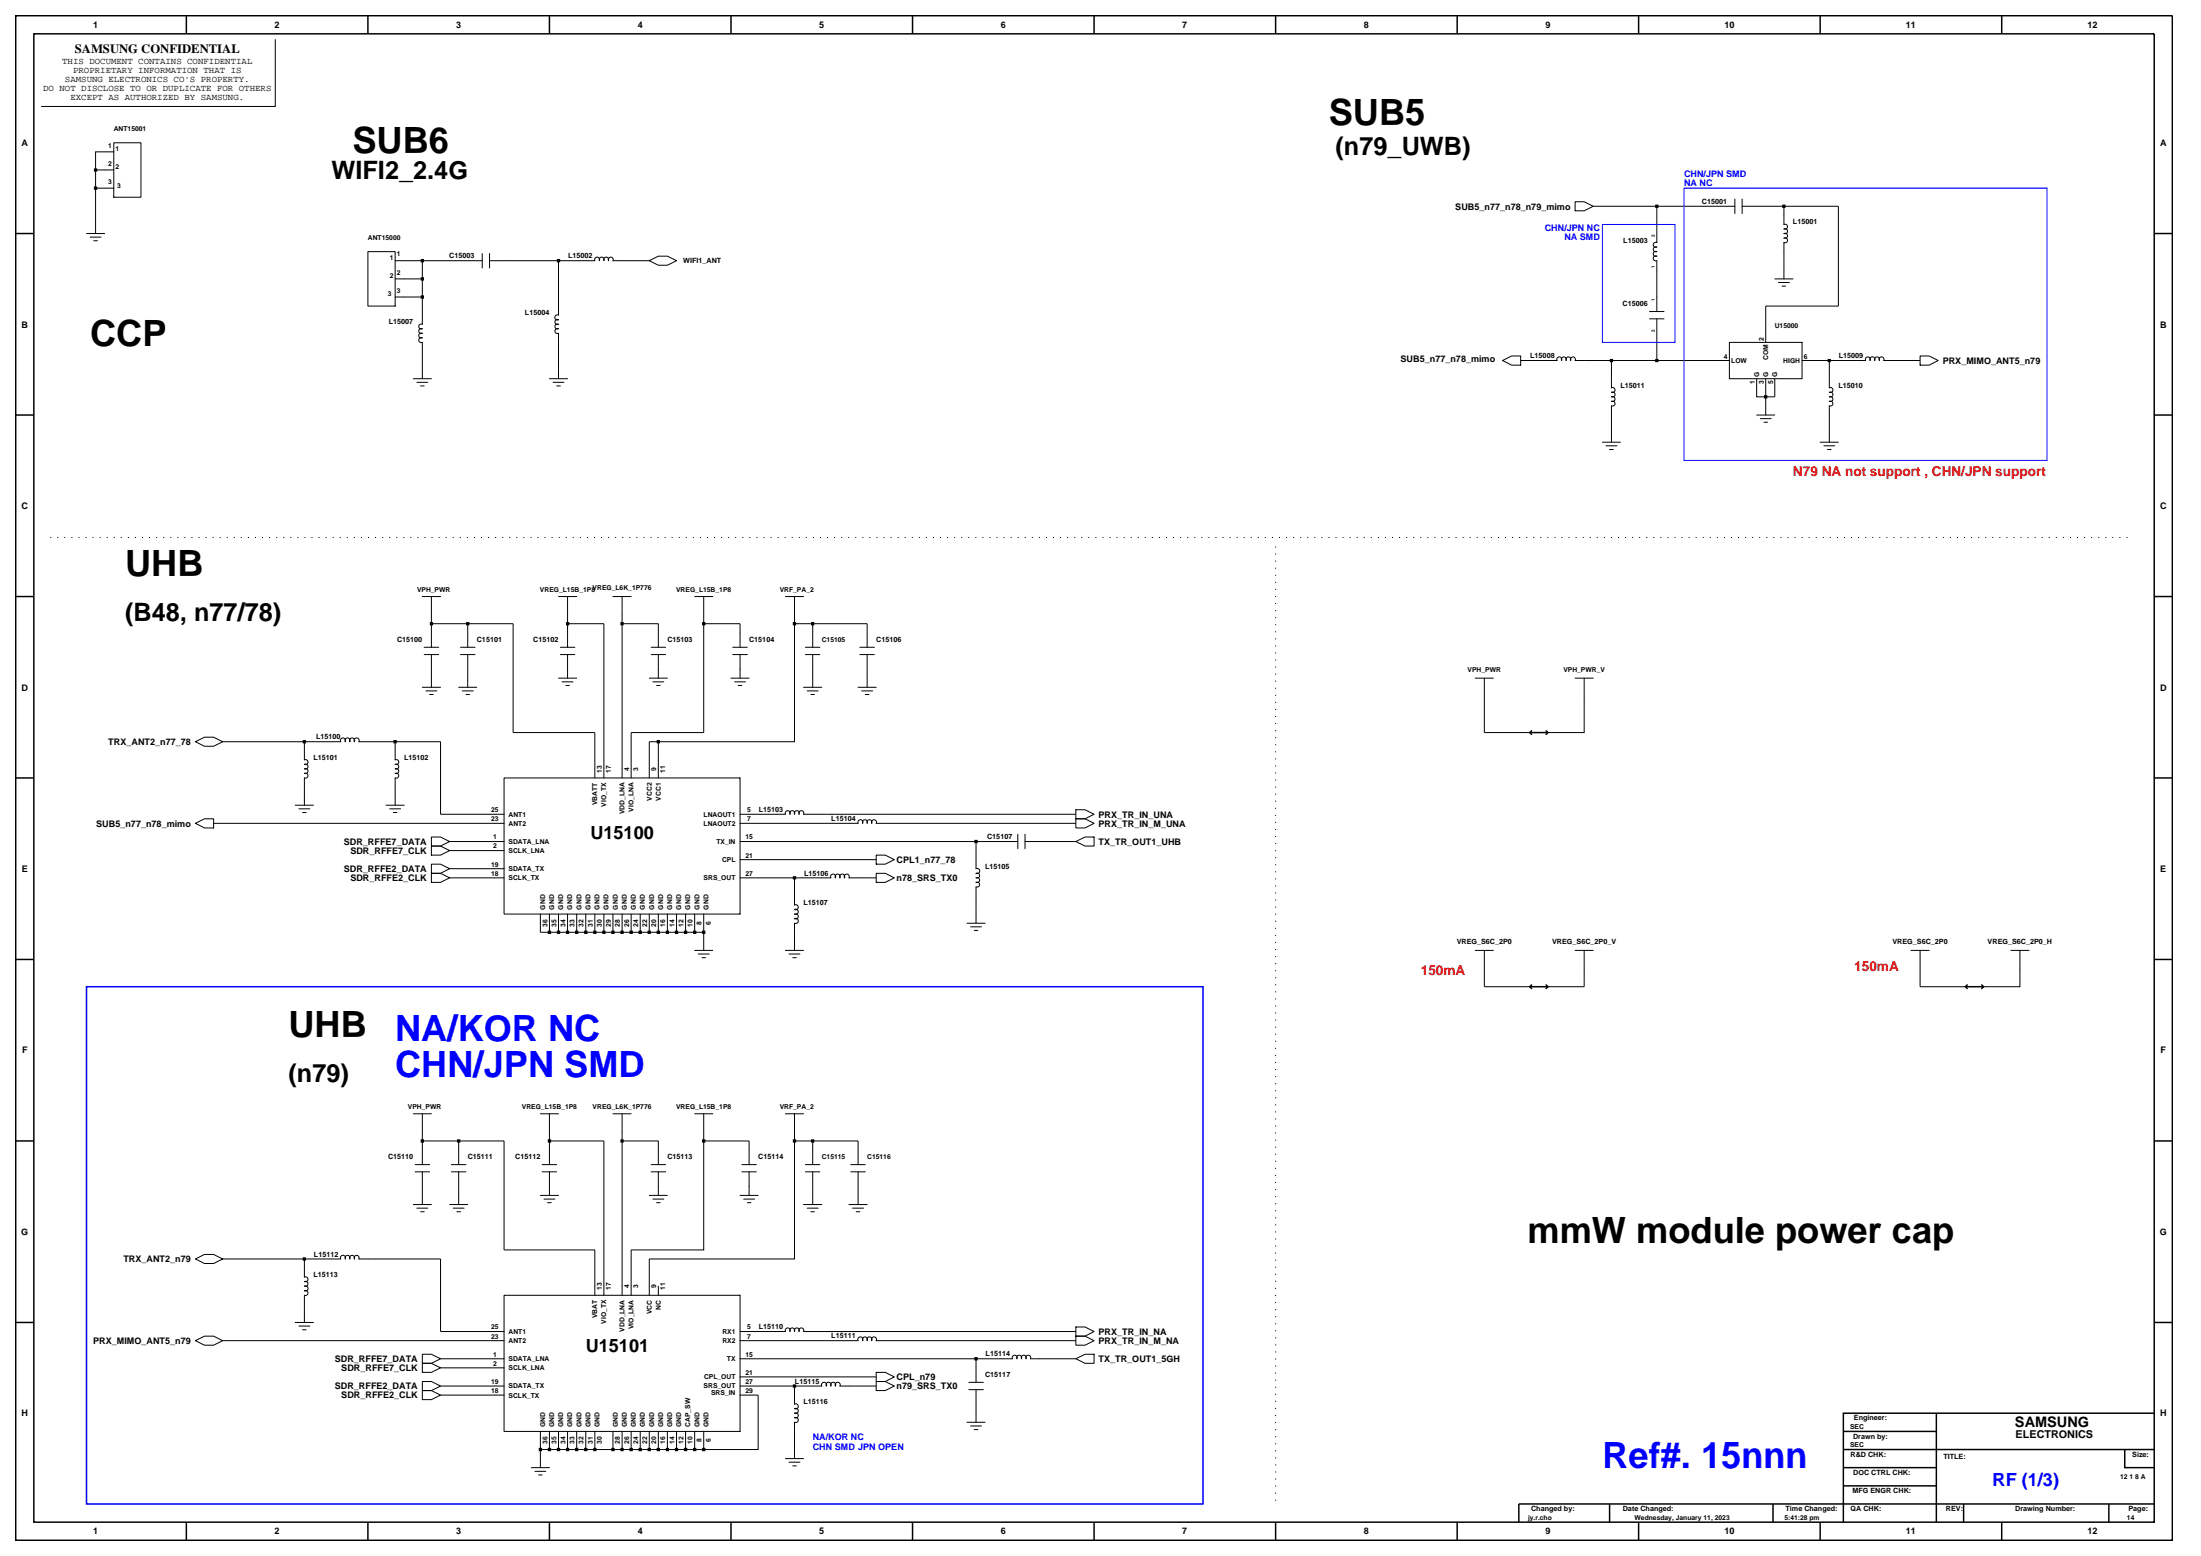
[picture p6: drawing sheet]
<svg xmlns="http://www.w3.org/2000/svg" width="420mm" height="297mm" viewBox="0 0 420 297" stroke-linecap="round" stroke-linejoin="round" font-family="sans-serif">
<!-- layer: MFD Layer /idea/tmp/Extended-Print.dk98.choi.sheet5.mfd -->
<g fill="none" stroke="#000" stroke-width=".19">
<path d="M52.5 7.5v12.8h-44.7M18.2 35.9h3.5M18.2 32.4v12.2M21.7 27.3h5.2v10.3h-5.2zM21.7 29h-3.5v3.4h3.5M300.6 38.5h1.7l1.7 .9-1.7 .8h-1.7zM304 39.4h27M316.2 39.4v6.9a.48 .48 0 0 0-.7 .4 .48 .48 0 0 0 .7 .5M331 38v2.8M332.4 39.4h8M332.4 38v2.8M340.4 39.4v3.4a.48 .48 0 0 1 .7 .5 .48 .48 0 0 1-.7 .4 .48 .48 0 0 1 .7 .4 .48 .48 0 0 1-.7 .5 .48 .48 0 0 1 .7 .4 .48 .48 0 0 1-.7 .4 .48 .48 0 0 1 .7 .5 .48 .48 0 0 1-.7 .4"/>
<path d="M340.4 39.4h10.4v19h-13.9v7M16.5 44.6h3.5M17.2 45.3h2.1M17.9 45.9h.7M70.2 48h5.2v10.4h-5.2zM75.4 53.2h5.2M75.4 56.7h5.2M75.4 49.8h16.6M80.6 49.8v12.1a.48 .48 0 0 0-.7 .4 .48 .48 0 0 0 .7 .5 .48 .48 0 0 0-.7 .4 .48 .48 0 0 0 .7 .4M92 48.4v2.8M93.4 49.8h20.1M93.4 48.4v2.8"/>
<path d="M106.6 49.8v10.3a.49 .49 0 0 0-.7 .5 .49 .49 0 0 0 .7 .4 .48 .48 0 0 0-.7 .5 .48 .48 0 0 0 .7 .4 .48 .48 0 0 0-.7 .4 .48 .48 0 0 0 .7 .5 .48 .48 0 0 0-.7 .4 .48 .48 0 0 0 .7 .4M113.5 49.8a.48 .48 0 0 1 .5-.7 .48 .48 0 0 1 .4 .7M114.4 49.8a.48 .48 0 0 1 .4-.7 .48 .48 0 0 1 .4 .7 .48 .48 0 0 1 .5-.7 .48 .48 0 0 1 .4 .7 .48 .48 0 0 1 .4-.7 .48 .48 0 0 1 .5 .7h6.9M123.9 49.8l1.7-.9h1.8l1.7 .9-1.7 .8h-1.8zM314.8 59.5h2.7M316.2 47.2a.48 .48 0 0 0-.7 .4 .48 .48 0 0 0 .7 .4 .48 .48 0 0 0-.7 .5 .48 .48 0 0 0 .7 .4 .48 .48 0 0 0-.7 .4 .48 .48 0 0 0 .7 .4v9.8M338.7 53.2h3.4M339.4 53.9h2.1M340.1 54.6h.6M340.4 46.3v6.9M78.9 72.3h3.4M79.6 73h2"/>
<path d="M80.3 73.7h.6M80.6 63.6a.48 .48 0 0 0-.7 .5 .48 .48 0 0 0 .7 .4 .48 .48 0 0 0-.7 .4 .48 .48 0 0 0 .7 .4v7M104.8 72.3h3.5M105.5 73h2.1M106.2 73.7h.7M106.6 63.6v8.7M286.7 68.8l1.7-.9h1.8v1.8h-1.8zM290.2 68.8h6.9a.48 .48 0 0 1 .5-.7 .48 .48 0 0 1 .4 .7 .48 .48 0 0 1 .4-.7 .48 .48 0 0 1 .4 .7 .48 .48 0 0 1 .5-.7 .48 .48 0 0 1 .4 .7M299.7 68.8a.48 .48 0 0 1 .4-.7 .48 .48 0 0 1 .5 .7M300.6 68.8h15.6M307.5 75.7a.48 .48 0 0 1 .7 .5 .48 .48 0 0 1-.7 .4 .48 .48 0 0 1 .7 .4 .48 .48 0 0 1-.7 .5v6.9M307.5 74.9a.48 .48 0 0 1 .7 .4 .48 .48 0 0 1-.7 .4"/>
<path d="M307.5 68.8v5.2a.48 .48 0 0 1 .7 .4 .48 .48 0 0 1-.7 .5M314.8 60.9h2.7M316.2 60.9v7.9h13.8M330 65.4h13.9v6.9h-13.9zM335.2 72.3v3.4h1.7v3.5M335.2 79.2h3.5M335.9 79.9h2.1M336.9 72.3v3.4h1.8v-3.4M343.9 68.8h12.1a.48 .48 0 0 1 .4-.7 .48 .48 0 0 1 .5 .7 .49 .49 0 0 1 .4-.7 .49 .49 0 0 1 .4 .7 .48 .48 0 0 1 .5-.7 .48 .48 0 0 1 .4 .7 .48 .48 0 0 1 .4-.7 .48 .48 0 0 1 .5 .7h6.9M349.1 75.7a.48 .48 0 0 1 .7 .5 .48 .48 0 0 1-.7 .4 .48 .48 0 0 1 .7 .4 .48 .48 0 0 1-.7 .5v6.9M349.1 74.9a.48 .48 0 0 1 .7 .4 .48 .48 0 0 1-.7 .4M349.1 68.8v5.2a.48 .48 0 0 1 .7 .4 .48 .48 0 0 1-.7 .5"/>
<path d="M366.4 67.9h1.7l1.8 .9-1.8 .9h-1.7zM305.8 84.4h3.4M306.5 85.1h2M307.1 85.8h.8M336.6 80.6h.7M347.3 84.4h3.5M348 85.1h2.1M348.7 85.8h.7M80.6 113.9h3.5M82.3 113.9v9.6M82.3 119h15.6v20.8h15.6v8.7M89.3 119v4.5"/>
<path d="M106.6 113.9h3.4M108.3 113.9v9.6M108.3 119h6.9v29.5M117 113.9h3.4M118.7 119h6.9v4.5M118.7 113.9v34.6M132.6 113.9h3.4M134.3 113.9v25.9h-13.9v8.7M134.3 119h6.9v4.5M149.9 113.9h3.4M151.6 119v22.6h-26M151.6 113.9v5.1"/>
<path d="M151.6 119h13.9v4.5M155.1 119v4.5M80.6 131.2h3.5M80.9 123.5h2.8M80.9 124.9h2.8M81.3 131.9h2.1M82 132.6h.7M82.3 124.9v6.3M87.5 131.2h3.5M87.9 123.5h2.7M87.9 124.9h2.7M88.2 131.9h2.1"/>
<path d="M88.9 132.6h.7M89.3 124.9v6.3M106.6 129.4h3.4M106.9 123.5h2.8M106.9 124.9h2.8M107.3 130.1h2M108 130.8h.7M108.3 124.9v4.5M123.9 129.4h3.5M124.2 123.5h2.8M124.2 124.9h2.8M124.6 130.1h2.1"/>
<path d="M125.3 130.8h.7M125.6 124.9v4.5M139.5 129.4h3.4M139.8 123.5h2.8M139.8 124.9h2.8M140.2 130.1h2.1M140.9 130.8h.7M141.2 124.9v4.5M153.3 131.2h3.5M153.7 123.5h2.8M153.7 124.9h2.8M154 131.9h2.1"/>
<path d="M154.7 132.6h.7M155.1 124.9v6.3M163.7 131.2h3.5M164.1 124.9h2.7M164.1 123.5h2.7M164.4 131.9h2.1M165.1 132.6h.7M165.5 124.9v6.3M281.5 129.4h3.5M283.2 129.4v10.4h8.7M300.6 129.4h3.4M302.3 129.4v10.4h-6.9"/>
<path d="M37.3 141.6l1.7-.9h1.8l1.7 .9-1.7 .8h-1.8zM37.3 157.1l1.7-.8h1.8v1.7h-1.8zM40.8 157.1h55.4M42.5 141.6h22.5a.49 .49 0 0 1 .4-.8 .49 .49 0 0 1 .5 .8 .49 .49 0 0 1 .4-.8 .49 .49 0 0 1 .5 .8 .49 .49 0 0 1 .4-.8 .49 .49 0 0 1 .4 .8 .49 .49 0 0 1 .5-.8 .49 .49 0 0 1 .4 .8M56.3 153.7h3.5M57 154.4h2.1M57.7 155.1h.7M58.1 141.6v3.4a.48 .48 0 0 1 .7 .4 .48 .48 0 0 1-.7 .5 .48 .48 0 0 1 .7 .4 .48 .48 0 0 1-.7 .4 .48 .48 0 0 1 .7 .5 .48 .48 0 0 1-.7 .4 .48 .48 0 0 1 .7 .4 .48 .48 0 0 1-.7 .5M58.1 148.5v5.2M68.5 141.6h15.6v13.8h12.1M73.7 153.7h3.4M74.4 154.4h2"/>
<path d="M75.1 155.1h.6M75.4 141.6v3.4a.48 .48 0 0 1 .7 .4 .48 .48 0 0 1-.7 .5 .48 .48 0 0 1 .7 .4 .48 .48 0 0 1-.7 .4 .48 .48 0 0 1 .7 .5 .48 .48 0 0 1-.7 .4 .48 .48 0 0 1 .7 .4 .48 .48 0 0 1-.7 .5M75.4 148.5v5.2M82.3 159.8h1.8l1.7 .8-1.7 .9h-1.8zM96.2 148.5h45v26h-45zM125.6 141.6h-1.7v6.9M125.6 141.6v6.9M141.1 148.5h.1M141.2 155.4h8.7a.48 .48 0 0 1 .4-.7 .48 .48 0 0 1 .4 .7 .48 .48 0 0 1 .5-.7 .48 .48 0 0 1 .4 .7 .48 .48 0 0 1 .4-.7 .48 .48 0 0 1 .5 .7 .48 .48 0 0 1 .4-.7 .48 .48 0 0 1 .4 .7h52M141.2 157.1h22.5M163.8 157.1a.48 .48 0 0 1 .4-.6 .48 .48 0 0 1 .4 .6 .48 .48 0 0 1 .4-.6 .48 .48 0 0 1 .5 .6 .48 .48 0 0 1 .4-.6 .48 .48 0 0 1 .4 .6 .48 .48 0 0 1 .5-.6 .48 .48 0 0 1 .4 .6h38.1M194.2 159.2v2.8"/>
<path d="M195.6 159.2v2.8M205.3 156.3h1.7l1.8 .8-1.8 .9h-1.7zM205.3 154.6h1.7l1.8 .8-1.8 .9h-1.7zM82.3 161.5h1.8l1.7 .8-1.7 .9h-1.8zM82.3 166.7h1.8l1.7 .9-1.7 .8h-1.8zM82.3 164.9h1.8l1.7 .9-1.7 .9h-1.8zM85.8 160.6h10.4M85.8 162.3h10.4M85.8 167.6h10.4M85.8 165.8h10.4M103.1 174.5v3.4h31.2M104.8 174.5v3.4"/>
<path d="M106.6 174.5v3.4M108.3 174.5v3.4M110 174.5v3.4M111.8 174.5v3.4M113.5 174.5v3.4M115.2 174.5v3.4M117 174.5v3.4M118.7 174.5v3.4M120.4 174.5v3.4M122.2 174.5v3.4M123.9 174.5v3.4M125.6 174.5v3.4"/>
<path d="M127.4 174.5v3.4M129.1 174.5v3.4M130.8 174.5v3.4M132.6 174.5v3.4M134.3 174.5v6.9M141.2 167.6h17.3a.49 .49 0 0 1 .5-.8 .49 .49 0 0 1 .4 .8M141.2 160.6h53M141.2 164.1h26M151.6 175.3a.49 .49 0 0 1 .7 .5 .49 .49 0 0 1-.7 .4v5.2M151.6 167.6v5.1a.49 .49 0 0 1 .7 .5 .49 .49 0 0 1-.7 .4 .49 .49 0 0 1 .7 .4 .49 .49 0 0 1-.7 .5 .5 .5 0 0 1 .7 .4 .5 .5 0 0 1-.7 .4M159.4 167.6a.49 .49 0 0 1 .4-.8 .49 .49 0 0 1 .5 .8 .49 .49 0 0 1 .4-.8 .49 .49 0 0 1 .4 .8 .49 .49 0 0 1 .5-.8 .49 .49 0 0 1 .4 .8h5.2M167.2 166.7h1.7l1.8 .9-1.8 .8h-1.7z"/>
<path d="M167.2 163.2h1.7l1.8 .9-1.8 .8h-1.7zM184.5 176.2h3.5M185.2 176.9h2.1M185.9 177.6h.7M186.2 160.6v5.2a.49 .49 0 0 1 .8 .4 .49 .49 0 0 1-.8 .5 .48 .48 0 0 1 .7 .4 .48 .48 0 0 1-.6 .4 .48 .48 0 0 1 .6 .5 .48 .48 0 0 1-.6 .4 .48 .48 0 0 1 .6 .4 .48 .48 0 0 1-.6 .5l-.1 6.9M195.6 160.6h9.7M205.3 160.6l1.7-.8h1.8v1.7h-1.8zM132.6 181.4h3.4M133.2 182.1h2.1M133.9 182.8h.7M149.9 181.4h3.4M150.6 182.1h2"/>
<path d="M151.3 182.8h.7M281.5 181.4h3.5M283.2 181.4v6.9h8.7M300.6 181.4h3.4M302.3 181.4v6.9h-6.9M364.6 181.4h3.5M366.4 181.4v6.9h8.7M383.7 181.4h3.5M385.4 181.4v6.9h-6.9M78.9 212.6h3.4M80.6 212.6v9.7M80.6 217.8h15.6v20.8h17.3v8.6"/>
<path d="M87.5 217.8v4.5M103.1 212.6h3.5M104.8 212.6v9.7M104.8 217.8h10.4v29.4M117 212.6h3.4M118.7 212.6v5.2h6.9v4.5M118.7 217.8v29.4M132.6 212.6h3.4M134.3 212.6v5.2h8.6v4.5M134.3 217.8v20.8h-13.9v8.6M149.9 212.6h3.4M151.6 217.8v22.5h-27.7v6.9"/>
<path d="M151.6 212.6v5.2h3.5M155.1 217.8v4.5M155.1 217.8h8.6v4.5M78.9 229.9h3.4M79.2 222.3h2.8M79.2 223.7h2.8M79.6 230.6h2M80.3 231.3h.6M80.6 223.7v6.2M85.8 229.9h3.5M86.1 222.3h2.8M86.1 223.7h2.8"/>
<path d="M86.5 230.6h2.1M87.2 231.3h.7M87.5 223.7v6.2M103.1 228.2h3.5M103.5 222.3h2.7M103.5 223.7h2.7M103.8 228.9h2.1M104.5 229.6h.7M104.8 223.7v4.5M123.9 228.2h3.5M124.2 222.3h2.8M124.2 223.7h2.8"/>
<path d="M124.6 228.9h2.1M125.3 229.6h.7M125.6 223.7v4.5M141.2 228.2h3.5M141.6 222.3h2.7M141.6 223.7h2.7M141.9 228.9h2.1M142.6 229.6h.7M142.9 223.7v4.5M153.3 229.9h3.5M153.7 222.3h2.8M153.7 223.7h2.8"/>
<path d="M154 230.6h2.1M154.7 231.3h.7M155.1 223.7v6.2M162 229.9h3.5M162.3 222.3h2.8M162.3 223.7h2.8M162.7 230.6h2.1M163.4 231.3h.7M163.7 223.7v6.2M37.3 255.9l1.7-.9h1.8l1.7 .9-1.7 .9h-1.8zM37.3 240.3l1.7-.9h1.8l1.7 .9-1.7 .9h-1.8zM42.5 240.3h15.6v3.5"/>
<path d="M42.5 255.9h53.7M56.3 252.4h3.5M57 253.1h2.1M57.7 253.8h.7M58.1 245.5a.49 .49 0 0 1 .7 .4 .49 .49 0 0 1-.7 .5 .48 .48 0 0 1 .7 .4 .48 .48 0 0 1-.7 .4v5.2M58.1 244.6a.48 .48 0 0 1 .7 .4 .48 .48 0 0 1-.7 .5M58.1 243.7a.48 .48 0 0 1 .7 .5 .48 .48 0 0 1-.7 .4M58.1 240.3h6.9M65 240.3a.49 .49 0 0 1 .4-.7 .49 .49 0 0 1 .5 .7 .48 .48 0 0 1 .4-.7 .48 .48 0 0 1 .4 .7 .48 .48 0 0 1 .5-.7 .48 .48 0 0 1 .4 .7 .48 .48 0 0 1 .4-.7 .48 .48 0 0 1 .5 .7h15.6v13.8h12.1M80.6 258.5h1.7l1.8 .8-1.8 .9h-1.7zM84.1 259.3h12.1M96.2 247.2h45v26h-45z"/>
<path d="M125.6 245.5v1.7M141.1 247.2h.1M141.2 254.1h8.7a.48 .48 0 0 1 .4-.6 .48 .48 0 0 1 .4 .6 .48 .48 0 0 1 .5-.6 .48 .48 0 0 1 .4 .6 .48 .48 0 0 1 .4-.6 .48 .48 0 0 1 .5 .6 .48 .48 0 0 1 .4-.6 .48 .48 0 0 1 .4 .6h52M141.2 255.9h22.5a.49 .49 0 0 1 .5-.7 .49 .49 0 0 1 .4 .7 .49 .49 0 0 1 .4-.7 .49 .49 0 0 1 .5 .7 .49 .49 0 0 1 .4-.7 .49 .49 0 0 1 .4 .7 .49 .49 0 0 1 .5-.7 .49 .49 0 0 1 .4 .7h38.1M141.2 259.3h52M186.2 259.3v4.5M193.2 259.3a.48 .48 0 0 1 .4-.6 .48 .48 0 0 1 .5 .6 .48 .48 0 0 1 .4-.6 .48 .48 0 0 1 .4 .6 .48 .48 0 0 1 .5-.6 .48 .48 0 0 1 .4 .6 .48 .48 0 0 1 .4-.6 .48 .48 0 0 1 .4 .6h8.7M205.3 253.3h1.7l1.8 .8-1.8 .9h-1.7zM205.3 255h1.7l1.8 .9-1.8 .9h-1.7zM205.3 259.3l1.7-.8h1.8v1.7h-1.8zM80.6 260.2h1.7l1.8 .9-1.8 .8h-1.7zM80.6 263.7h1.7l1.8 .8-1.8 .9h-1.7z"/>
<path d="M80.6 265.4h1.7l1.8 .9-1.8 .8h-1.7zM84.1 266.3h12.1M84.1 261.1h12.1M84.1 264.5h12.1M103.1 273.2v6.9M103.1 276.7h31.2M104.8 273.2v3.5M106.6 273.2v3.5M108.3 273.2v3.5M110 273.2v3.5M111.8 273.2v3.5M113.5 273.2v3.5"/>
<path d="M117 273.2v3.5M118.7 273.2v3.5M120.4 273.2v3.5M122.2 273.2v3.5M123.9 273.2v3.5M125.6 273.2v3.5M127.4 273.2v3.5M129.1 273.2v3.5M130.8 273.2v3.5M132.6 273.2v3.5M134.3 273.2v3.5M141.2 264.5h15.6a.49 .49 0 0 1 .5-.7 .49 .49 0 0 1 .4 .8"/>
<path d="M141.2 266.3h3.5v10.4h-10.4M141.2 262.8h26M149.9 278.4h3.4M150.6 279.1h2M151.3 279.8h.7M151.6 264.5v3.5a.49 .49 0 0 1 .7 .4 .49 .49 0 0 1-.7 .5 .49 .49 0 0 1 .7 .4 .49 .49 0 0 1-.7 .4 .49 .49 0 0 1 .7 .5 .49 .49 0 0 1-.7 .4 .49 .49 0 0 1 .7 .4 .49 .49 0 0 1-.7 .5v6.9M157.7 264.5a.49 .49 0 0 1 .4-.7 .49 .49 0 0 1 .4 .8M158.5 264.5a.49 .49 0 0 1 .5-.7 .49 .49 0 0 1 .4 .8M159.4 264.5a.49 .49 0 0 1 .4-.7 .49 .49 0 0 1 .5 .8M160.3 264.5h6.9M167.2 261.9h1.7l1.8 .9-1.8 .9h-1.7zM167.2 263.7h1.7l1.8 .8-1.8 .9h-1.7z"/>
<path d="M184.5 271.5h3.5M184.9 265.2h2.7M184.9 263.8h2.7M185.2 272.2h2.1M185.9 272.9h.7M186.2 265.2v6.3M101.4 280.1h3.4M102.1 280.8h2.1M102.8 281.5h.7"/>
</g>
<g fill="none" stroke="#000" stroke-width=".28">
<path d="M3 3h411.5v291h-411.5zM6.5 6.5h404.6v284h-404.6zM35.6 3v3.5M70.2 3v3.5M104.8 3v3.5M139.5 3v3.5M174.1 3v3.5M208.8 3v3.5M243.4 3v3.5M278.1 3v3.5M312.7 3v3.5M347.3 3v3.5"/>
<path d="M382 3v3.5M3 44.6h3.5M411.1 44.6h3.4M3 79.2h3.5M411.1 79.2h3.4M3 113.9h3.5M411.1 113.9h3.4M291.9 139.8h3.5M292.3 139.5l-.4 .3 .4 .4M295 139.5l.4 .3-.4 .4M3 148.5h3.5M411.1 148.5h3.4"/>
<path d="M3 183.1h3.5M291.9 188.3h3.5M292.3 188l-.4 .3 .4 .4M295 188l.4 .3-.4 .4M375.1 188.3h3.4M375.4 188l-.3 .3 .3 .4M378.2 188l.3 .3-.3 .4M411.1 183.1h3.4M3 217.8h3.5M411.1 217.8h3.4M3 252.4h3.5M411.1 252.4h3.4"/>
<path d="M351.8 273.2h17.7M351.8 276.7h59.3M369.5 269.7v20.8M405.4 276.7v3.4h5.7M411.1 269.7h-59.3v20.8M35.6 290.5v3.5M70.2 290.5v3.5M104.8 290.5v3.5M139.5 290.5v3.5M174.1 290.5v3.5M208.8 290.5v3.5M243.4 290.5v3.5"/>
<path d="M278.1 290.5v3.5M307.1 287.1v3.4M312.7 290.5v3.5M338.3 287.1v3.4M347.3 290.5v3.5M351.8 280.1h17.7M351.8 283.6h17.7M374.7 287.1v3.4M382 290.5v3.5M402.4 287.1v3.4M411.1 287.1h-121.3v3.4"/>
</g>
<g fill="#000" stroke="#000" stroke-width=".28">
<path d="M18.1 35.7h.3v.4h-.3z" fill-rule="evenodd"/>
<path d="M18.1 32.3h.3v.3h-.3z" fill-rule="evenodd"/>
<path d="M316 39.2h.3v.3h-.3z" fill-rule="evenodd"/>
<path d="M340.2 39.2h.4v.3h-.4z" fill-rule="evenodd"/>
<path d="M80.4 56.5h.4v.4h-.4z" fill-rule="evenodd"/>
<path d="M80.4 53.1h.4v.3h-.4z" fill-rule="evenodd"/>
<path d="M80.4 49.6h.4v.3h-.4z" fill-rule="evenodd"/>
<path d="M106.4 49.6h.4v.3h-.4z" fill-rule="evenodd"/>
<path d="M307.3 68.7h.4v.3h-.4z" fill-rule="evenodd"/>
<path d="M316 68.7h.3v.3h-.3z" fill-rule="evenodd"/>
<path d="M336.8 75.6h.3v.3h-.3z" fill-rule="evenodd"/>
<path d="M348.9 68.7h.3v.3h-.3z" fill-rule="evenodd"/>
<path d="M82.2 118.9h.3v.3h-.3z" fill-rule="evenodd"/>
<path d="M89.1 118.9h.3v.3h-.3z" fill-rule="evenodd"/>
<path d="M108.1 118.9h.4v.3h-.4z" fill-rule="evenodd"/>
<path d="M118.5 118.9h.4v.3h-.4z" fill-rule="evenodd"/>
<path d="M134.1 118.9h.4v.3h-.4z" fill-rule="evenodd"/>
<path d="M151.4 118.9h.4v.3h-.4z" fill-rule="evenodd"/>
<path d="M154.9 118.9h.3v.3h-.3z" fill-rule="evenodd"/>
<path d="M57.9 141.4h.3v.3h-.3z" fill-rule="evenodd"/>
<path d="M75.2 141.4h.4v.3h-.4z" fill-rule="evenodd"/>
<path d="M125.4 141.4h.4v.3h-.4z" fill-rule="evenodd"/>
<path d="M104.7 177.8h.3v.3h-.3z" fill-rule="evenodd"/>
<path d="M106.4 177.8h.4v.3h-.4z" fill-rule="evenodd"/>
<path d="M108.1 177.8h.4v.3h-.4z" fill-rule="evenodd"/>
<path d="M109.9 177.8h.3v.3h-.3z" fill-rule="evenodd"/>
<path d="M111.6 177.8h.4v.3h-.4z" fill-rule="evenodd"/>
<path d="M113.3 177.8h.4v.3h-.4z" fill-rule="evenodd"/>
<path d="M115.1 177.8h.3v.3h-.3z" fill-rule="evenodd"/>
<path d="M116.8 177.8h.3v.3h-.3z" fill-rule="evenodd"/>
<path d="M118.5 177.8h.4v.3h-.4z" fill-rule="evenodd"/>
<path d="M120.3 177.8h.3v.3h-.3z" fill-rule="evenodd"/>
<path d="M122 177.8h.3v.3h-.3z" fill-rule="evenodd"/>
<path d="M123.7 177.8h.4v.3h-.4z" fill-rule="evenodd"/>
<path d="M125.4 177.8h.4v.3h-.4z" fill-rule="evenodd"/>
<path d="M127.2 177.8h.3v.3h-.3z" fill-rule="evenodd"/>
<path d="M128.9 177.8h.4v.3h-.4z" fill-rule="evenodd"/>
<path d="M130.7 177.8h.3v.3h-.3z" fill-rule="evenodd"/>
<path d="M132.4 177.8h.3v.3h-.3z" fill-rule="evenodd"/>
<path d="M134.1 177.8h.4v.3h-.4z" fill-rule="evenodd"/>
<path d="M151.4 167.4h.4v.3h-.4z" fill-rule="evenodd"/>
<path d="M186.1 160.4h.3v.4h-.3z" fill-rule="evenodd"/>
<path d="M80.4 217.6h.4v.3h-.4z" fill-rule="evenodd"/>
<path d="M87.3 217.6h.4v.3h-.4z" fill-rule="evenodd"/>
<path d="M104.7 217.6h.3v.3h-.3z" fill-rule="evenodd"/>
<path d="M118.5 217.6h.4v.3h-.4z" fill-rule="evenodd"/>
<path d="M134.1 217.6h.4v.3h-.4z" fill-rule="evenodd"/>
<path d="M151.4 217.6h.4v.3h-.4z" fill-rule="evenodd"/>
<path d="M154.9 217.6h.3v.3h-.3z" fill-rule="evenodd"/>
<path d="M57.9 240.1h.3v.4h-.3z" fill-rule="evenodd"/>
<path d="M186.1 259.2h.3v.3h-.3z" fill-rule="evenodd"/>
<path d="M102.9 276.5h.4v.3h-.4z" fill-rule="evenodd"/>
<path d="M104.7 276.5h.3v.3h-.3z" fill-rule="evenodd"/>
<path d="M106.4 276.5h.4v.3h-.4z" fill-rule="evenodd"/>
<path d="M108.1 276.5h.4v.3h-.4z" fill-rule="evenodd"/>
<path d="M109.9 276.5h.3v.3h-.3z" fill-rule="evenodd"/>
<path d="M111.6 276.5h.4v.3h-.4z" fill-rule="evenodd"/>
<path d="M113.3 276.5h.4v.3h-.4z" fill-rule="evenodd"/>
<path d="M116.8 276.5h.3v.3h-.3z" fill-rule="evenodd"/>
<path d="M118.5 276.5h.4v.3h-.4z" fill-rule="evenodd"/>
<path d="M120.3 276.5h.3v.3h-.3z" fill-rule="evenodd"/>
<path d="M122 276.5h.3v.3h-.3z" fill-rule="evenodd"/>
<path d="M123.7 276.5h.4v.3h-.4z" fill-rule="evenodd"/>
<path d="M125.4 276.5h.4v.3h-.4z" fill-rule="evenodd"/>
<path d="M127.2 276.5h.3v.3h-.3z" fill-rule="evenodd"/>
<path d="M128.9 276.5h.4v.3h-.4z" fill-rule="evenodd"/>
<path d="M130.7 276.5h.3v.3h-.3z" fill-rule="evenodd"/>
<path d="M132.4 276.5h.3v.3h-.3z" fill-rule="evenodd"/>
<path d="M134.1 276.5h.4v.3h-.4z" fill-rule="evenodd"/>
<path d="M151.4 264.4h.4v.3h-.4z" fill-rule="evenodd"/>
</g>
<path d="M16.5 188.3h213.1v98.8h-213.1z" fill="none" stroke="#00f" stroke-width=".28"/>
<path d="M321.3 35.9h69.3v52h-69.3zM305.8 42.8h13.8v22.6h-13.8z" fill="none" stroke="#00f" stroke-width=".19"/>
<path d="M9.6 102.6h397.5M243.4 104.3v182.8" fill="none" stroke="#000" stroke-width=".19" stroke-dasharray=".2 1.2" stroke-linecap="butt"/>
<g font-size="6.9">
<text x="253.5" y="23.9">SUB5</text>
<text x="67.3" y="29.2">SUB6</text>
<text x="17.2" y="66">CCP</text>
<text x="23.9" y="110">UHB</text>
<text x="55.1" y="197.9">UHB</text>
<text x="291.5" y="237.3">mmW module power cap</text>
</g>
<g font-size="6.9" fill="#00f">
<text x="75.4" y="198.7">NA/KOR NC</text>
<text x="75.4" y="205.7">CHN/JPN SMD</text>
<text x="305.8" y="280.1">Ref#. 15nnn</text>
</g>
<g font-size="4.8">
<text x="254.8" y="29.5">(n79_UWB)</text>
<text x="63.3" y="34.2">WIFI2_2.4G</text>
<text x="23.9" y="118.6">(B48, n77/78)</text>
<text x="55.1" y="206.5">(n79)</text>
</g>
<g font-size="3.5">
<text x="112.7" y="160.1">U15100</text>
<text x="111.8" y="258">U15101</text>
</g>
<text font-size="3.5" fill="#00f" x="380.2" y="283.6">RF (1/3)</text>
<text font-size="2.8" x="384.5" y="272.5">SAMSUNG</text>
<g font-size="2.6" fill="#f00">
<text x="342.1" y="90.9">N79 NA not support , CHN/JPN support</text>
<text x="353.8" y="185.3">150mA</text>
<text x="271.1" y="186.2">150mA</text>
</g>
<text font-size="2.4" x="14.3" y="10.1">SAMSUNG CONFIDENTIAL</text>
<text font-size="2.1" x="384.6" y="274.4">ELECTRONICS</text>
<g font-size="1.7">
<text x="17.8" y="5.3">1</text>
<text x="52.4" y="5.3">2</text>
<text x="87" y="5.3">3</text>
<text x="121.7" y="5.3">4</text>
<text x="156.3" y="5.3">5</text>
<text x="191" y="5.3">6</text>
<text x="225.6" y="5.3">7</text>
<text x="260.3" y="5.3">8</text>
<text x="294.9" y="5.3">9</text>
<text x="329" y="5.3">10</text>
<text x="363.7" y="5.3">11</text>
<text x="398.3" y="5.3">12</text>
<text x="8.2" y="17.3">DO NOT DISCLOSE TO OR DUPLICATE FOR OTHERS</text>
<text x="11.9" y="12.1">THIS DOCUMENT CONTAINS CONFIDENTIAL</text>
<text x="12.4" y="15.6">SAMSUNG ELECTRONICS CO'S PROPERTY.</text>
<text x="13.9" y="13.9">PROPRIETARY INFORMATION THAT IS</text>
<text x="13.4" y="19.1">EXCEPT AS AUTHORIZED BY SAMSUNG.</text>
<text x="4.1" y="27.9">A</text>
<text x="412.2" y="27.9">A</text>
<text x="277.7" y="40">SUB5_n77_n78_n79_mimo</text>
<text x="4.1" y="62.5">B</text>
<text x="412.2" y="62.5">B</text>
<text x="267.3" y="69.1">SUB5_n77_n78_mimo</text>
<text x="370.7" y="69.4">PRX_MIMO_ANT5_n79</text>
<text x="4.1" y="97.2">C</text>
<text x="412.2" y="97.2">C</text>
<text x="4.1" y="131.8">D</text>
<text x="412.2" y="131.8">D</text>
<text x="20.7" y="142.2">TRX_ANT2_n77_78</text>
<text x="18.4" y="157.8">SUB5_n77_n78_mimo</text>
<text x="65.6" y="161.2">SDR_RFFE7_DATA</text>
<text x="209.6" y="156">PRX_TR_IN_UNA</text>
<text x="209.6" y="157.8">PRX_TR_IN_M_UNA</text>
<text x="209.6" y="161.2">TX_TR_OUT1_UHB</text>
<text x="4.2" y="166.4">E</text>
<text x="65.6" y="166.4">SDR_RFFE2_DATA</text>
<text x="66.9" y="163">SDR_RFFE7_CLK</text>
<text x="171.1" y="164.7">CPL1_n77_78</text>
<text x="412.2" y="166.4">E</text>
<text x="66.9" y="168.2">SDR_RFFE2_CLK</text>
<text x="171.1" y="168.2">n78_SRS_TX0</text>
<text x="4.2" y="201.1">F</text>
<text x="412.3" y="201.1">F</text>
<text x="4.1" y="235.7">G</text>
<text x="412.1" y="235.7">G</text>
<text x="23.6" y="240.9">TRX_ANT2_n79</text>
<text x="17.8" y="256.5">PRX_MIMO_ANT5_n79</text>
<text x="209.6" y="254.8">PRX_TR_IN_NA</text>
<text x="209.6" y="256.5">PRX_TR_IN_M_NA</text>
<text x="63.9" y="260">SDR_RFFE7_DATA</text>
<text x="65.1" y="261.7">SDR_RFFE7_CLK</text>
<text x="171.1" y="263.4">CPL_n79</text>
<text x="209.6" y="260">TX_TR_OUT1_5GH</text>
<text x="63.9" y="265.2">SDR_RFFE2_DATA</text>
<text x="65.1" y="266.9">SDR_RFFE2_CLK</text>
<text x="171.1" y="265.2">n79_SRS_TX0</text>
<text x="4.1" y="270.4">H</text>
<text x="412.2" y="270.4">H</text>
<text x="17.8" y="292.9">1</text>
<text x="52.4" y="292.9">2</text>
<text x="87" y="292.9">3</text>
<text x="121.7" y="292.9">4</text>
<text x="156.3" y="292.9">5</text>
<text x="191" y="292.9">6</text>
<text x="225.6" y="292.9">7</text>
<text x="260.3" y="292.9">8</text>
<text x="294.9" y="292.9">9</text>
<text x="329" y="292.9">10</text>
<text x="363.7" y="292.9">11</text>
<text x="398.3" y="292.9">12</text>
</g>
<g font-size="1.7" fill="#00f">
<text x="321.3" y="35.5">NA NC</text>
<text x="321.3" y="33.7">CHN/JPN SMD</text>
<text x="294.8" y="44.1">CHN/JPN NC</text>
<text x="298.5" y="45.9">NA SMD</text>
<text x="155.1" y="274.9">NA/KOR NC</text>
<text x="155.1" y="276.7">CHN SMD JPN OPEN</text>
</g>
<g font-size="1.4">
<text x="324.8" y="38.9">C15001</text>
<text x="309.8" y="46.3">L15003</text>
<text x="342.1" y="42.8">L15001</text>
<text x="85.7" y="49.3">C15003</text>
<text x="108.4" y="49.3">L15002</text>
<text x="130.4" y="50.3">WIFI1_ANT</text>
<text x="309.6" y="58.4">C15006</text>
<text x="74.2" y="61.9">L15007</text>
<text x="100.2" y="60.1">L15004</text>
<text x="292" y="68.4">L15008</text>
<text x="350.9" y="68.4">L15009</text>
<text x="309.2" y="74">L15011</text>
<text x="350.8" y="74">L15010</text>
<text x="75.8" y="122.5">C15100</text>
<text x="91" y="122.5">C15101</text>
<text x="101.8" y="122.5">C15102</text>
<text x="127.4" y="122.5">C15103</text>
<text x="142.9" y="122.5">C15104</text>
<text x="167.2" y="122.5">C15106</text>
<text x="60.3" y="141.1">L15100</text>
<text x="59.8" y="145">L15101</text>
<text x="77.1" y="145">L15102</text>
<text x="144.8" y="155">L15103</text>
<text x="158.6" y="156.7">L15104</text>
<text x="188.4" y="160.2">C15107</text>
<text x="153.4" y="167.1">L15106</text>
<text x="188" y="165.8">L15105</text>
<text x="153.3" y="172.7">L15107</text>
<text x="278" y="180.2">VREG_S6C_2P0</text>
<text x="296.2" y="180.2">VREG_S6C_2P0_V</text>
<text x="361.1" y="180.2">VREG_S6C_2P0</text>
<text x="379.3" y="180.2">VREG_S6C_2P0_H</text>
<text x="74" y="221.2">C15110</text>
<text x="89.3" y="221.2">C15111</text>
<text x="98.3" y="221.2">C15112</text>
<text x="127.4" y="221.2">C15113</text>
<text x="144.7" y="221.2">C15114</text>
<text x="59.9" y="239.9">L15112</text>
<text x="59.8" y="243.8">L15113</text>
<text x="144.8" y="253.7">L15110</text>
<text x="158.6" y="255.4">L15111</text>
<text x="188" y="262.8">C15117</text>
<text x="188.1" y="258.9">L15114</text>
<text x="151.7" y="264.1">L15115</text>
<text x="153.3" y="268">L15116</text>
<text x="353.6" y="274.6">Drawn by:</text>
<text x="353.8" y="271.1">Engineer:</text>
<text x="353.1" y="278">R&amp;D CHK:</text>
<text x="353.6" y="281.5">DOC CTRL CHK:</text>
<text x="370.8" y="278.5">TITLE:</text>
<text x="406.9" y="278">Size:</text>
<text x="353.5" y="285">MFG ENGR CHK:</text>
<text x="292.2" y="288.4">Changed by:</text>
<text x="309.7" y="288.4">Date Changed:</text>
<text x="340.7" y="288.4">Time Changed:</text>
<text x="353.1" y="288.4">QA CHK:</text>
<text x="371.3" y="288.4">REV:</text>
<text x="384.6" y="288.4">Drawing Number:</text>
<text x="406.2" y="288.4">Page:</text>
</g>
<g font-size="1.3">
<text x="20.6" y="28.2">1</text>
<text x="21.7" y="25.1">ANT15001</text>
<text x="22" y="28.9">1</text>
<text x="20.6" y="31.6">2</text>
<text x="20.6" y="35.1">3</text>
<text x="22" y="32.3">2</text>
<text x="22.4" y="35.8">3</text>
<text x="70.2" y="45.9">ANT15000</text>
<text x="74.4" y="49.6">1</text>
<text x="74.4" y="53.1">2</text>
<text x="75.7" y="49">1</text>
<text x="75.7" y="52.4">2</text>
<text x="74" y="56.6">3</text>
<text x="75.7" y="55.9">3</text>
<text x="336.6" y="65" transform="rotate(-90 336.6 65)">2</text>
<text x="338.7" y="62.7">U15000</text>
<text x="329" y="68.5">4</text>
<text x="330.4" y="69.3">LOW</text>
<text x="335.7" y="71.9" transform="rotate(-90 335.7 71.9)">G</text>
<text x="337.4" y="71.9" transform="rotate(-90 337.4 71.9)">G</text>
<text x="337.4" y="68.7" transform="rotate(-90 337.4 68.7)">COM</text>
<text x="339.1" y="71.9" transform="rotate(-90 339.1 71.9)">G</text>
<text x="340.3" y="69.3">HIGH</text>
<text x="344.2" y="68.5">6</text>
<text x="334.9" y="73.3" transform="rotate(-90 334.9 73.3)">1</text>
<text x="336.6" y="73.3" transform="rotate(-90 336.6 73.3)">3</text>
<text x="338.3" y="73.3" transform="rotate(-90 338.3 73.3)">5</text>
<text x="79.6" y="113">VPH_PWR</text>
<text x="103" y="113">VREG_L15B_1P8</text>
<text x="113.1" y="112.6">VREG_L6K_1P776</text>
<text x="129" y="113">VREG_L15B_1P8</text>
<text x="148.8" y="113">VRF_PA_2</text>
<text x="156.8" y="122.5">C15105</text>
<text x="280.1" y="128.2">VPH_PWR</text>
<text x="298.3" y="128.2">VPH_PWR_V</text>
<text x="114.8" y="147.5" transform="rotate(-90 114.8 147.5)">13</text>
<text x="116.6" y="147.5" transform="rotate(-90 116.6 147.5)">17</text>
<text x="120" y="147.1" transform="rotate(-90 120 147.1)">4</text>
<text x="121.8" y="147.1" transform="rotate(-90 121.8 147.1)">3</text>
<text x="125.2" y="147.1" transform="rotate(-90 125.2 147.1)">9</text>
<text x="127" y="147.5" transform="rotate(-90 127 147.5)">11</text>
<text x="93.7" y="155">25</text>
<text x="97" y="155.9">ANT1</text>
<text x="114" y="153.7" transform="rotate(-90 114 153.7)">VBATT</text>
<text x="115.7" y="153.9" transform="rotate(-90 115.7 153.9)">VIO_TX</text>
<text x="119.2" y="155.4" transform="rotate(-90 119.2 155.4)">VDD_LNA</text>
<text x="120.9" y="154.9" transform="rotate(-90 120.9 154.9)">VIO_LNA</text>
<text x="124.4" y="152.8" transform="rotate(-90 124.4 152.8)">VCC2</text>
<text x="126.1" y="152.8" transform="rotate(-90 126.1 152.8)">VCC1</text>
<text x="134.3" y="155.9">LNAOUT1</text>
<text x="142.6" y="155">5</text>
<text x="93.7" y="156.7">23</text>
<text x="94.1" y="161.9">2</text>
<text x="94.1" y="160.2">1</text>
<text x="97" y="157.6">ANT2</text>
<text x="97" y="161.1">SDATA_LNA</text>
<text x="134.3" y="157.6">LNAOUT2</text>
<text x="136.7" y="161.1">TX_IN</text>
<text x="142.2" y="160.2">15</text>
<text x="142.6" y="156.7">7</text>
<text x="93.7" y="167.1">18</text>
<text x="93.7" y="165.4">19</text>
<text x="97" y="166.3">SDATA_TX</text>
<text x="97" y="162.8">SCLK_LNA</text>
<text x="137.8" y="164.5">CPL</text>
<text x="142.2" y="167.1">27</text>
<text x="142.2" y="163.7">21</text>
<text x="97" y="168">SCLK_TX</text>
<text x="104" y="173.6" transform="rotate(-90 104 173.6)">GND</text>
<text x="105.7" y="173.6" transform="rotate(-90 105.7 173.6)">GND</text>
<text x="107.5" y="173.6" transform="rotate(-90 107.5 173.6)">GND</text>
<text x="109.2" y="173.6" transform="rotate(-90 109.2 173.6)">GND</text>
<text x="110.9" y="173.6" transform="rotate(-90 110.9 173.6)">GND</text>
<text x="112.7" y="173.6" transform="rotate(-90 112.7 173.6)">GND</text>
<text x="114.4" y="173.6" transform="rotate(-90 114.4 173.6)">GND</text>
<text x="116.1" y="173.6" transform="rotate(-90 116.1 173.6)">GND</text>
<text x="117.9" y="173.6" transform="rotate(-90 117.9 173.6)">GND</text>
<text x="119.6" y="173.6" transform="rotate(-90 119.6 173.6)">GND</text>
<text x="121.3" y="173.6" transform="rotate(-90 121.3 173.6)">GND</text>
<text x="123.1" y="173.6" transform="rotate(-90 123.1 173.6)">GND</text>
<text x="124.8" y="173.6" transform="rotate(-90 124.8 173.6)">GND</text>
<text x="126.5" y="173.6" transform="rotate(-90 126.5 173.6)">GND</text>
<text x="128.3" y="173.6" transform="rotate(-90 128.3 173.6)">GND</text>
<text x="130" y="173.6" transform="rotate(-90 130 173.6)">GND</text>
<text x="131.7" y="173.6" transform="rotate(-90 131.7 173.6)">GND</text>
<text x="133.5" y="173.6" transform="rotate(-90 133.5 173.6)">GND</text>
<text x="134.3" y="168">SRS_OUT</text>
<text x="135.2" y="173.6" transform="rotate(-90 135.2 173.6)">GND</text>
<text x="104.4" y="176.9" transform="rotate(-90 104.4 176.9)">36</text>
<text x="106.2" y="176.9" transform="rotate(-90 106.2 176.9)">35</text>
<text x="107.9" y="176.9" transform="rotate(-90 107.9 176.9)">34</text>
<text x="109.6" y="176.9" transform="rotate(-90 109.6 176.9)">33</text>
<text x="111.4" y="176.9" transform="rotate(-90 111.4 176.9)">32</text>
<text x="113.1" y="176.9" transform="rotate(-90 113.1 176.9)">31</text>
<text x="114.8" y="176.9" transform="rotate(-90 114.8 176.9)">30</text>
<text x="116.6" y="176.9" transform="rotate(-90 116.6 176.9)">29</text>
<text x="118.3" y="176.9" transform="rotate(-90 118.3 176.9)">28</text>
<text x="120" y="176.9" transform="rotate(-90 120 176.9)">26</text>
<text x="121.8" y="176.9" transform="rotate(-90 121.8 176.9)">24</text>
<text x="123.5" y="176.9" transform="rotate(-90 123.5 176.9)">22</text>
<text x="125.2" y="176.9" transform="rotate(-90 125.2 176.9)">20</text>
<text x="127" y="176.9" transform="rotate(-90 127 176.9)">16</text>
<text x="128.7" y="176.9" transform="rotate(-90 128.7 176.9)">14</text>
<text x="130.4" y="176.9" transform="rotate(-90 130.4 176.9)">12</text>
<text x="132.2" y="176.9" transform="rotate(-90 132.2 176.9)">10</text>
<text x="133.9" y="176.6" transform="rotate(-90 133.9 176.6)">8</text>
<text x="135.6" y="176.6" transform="rotate(-90 135.6 176.6)">6</text>
<text x="77.8" y="211.7">VPH_PWR</text>
<text x="99.6" y="211.7">VREG_L15B_1P8</text>
<text x="113.1" y="211.7">VREG_L6K_1P776</text>
<text x="129" y="211.7">VREG_L15B_1P8</text>
<text x="148.8" y="211.7">VRF_PA_2</text>
<text x="156.8" y="221.2">C15115</text>
<text x="165.5" y="221.2">C15116</text>
<text x="120" y="245.8" transform="rotate(-90 120 245.8)">4</text>
<text x="121.8" y="245.8" transform="rotate(-90 121.8 245.8)">3</text>
<text x="125.2" y="245.8" transform="rotate(-90 125.2 245.8)">9</text>
<text x="114" y="251.6" transform="rotate(-90 114 251.6)">VBAT</text>
<text x="114.8" y="246.2" transform="rotate(-90 114.8 246.2)">13</text>
<text x="116.6" y="246.2" transform="rotate(-90 116.6 246.2)">17</text>
<text x="124.4" y="250.8" transform="rotate(-90 124.4 250.8)">VCC</text>
<text x="126.1" y="250" transform="rotate(-90 126.1 250)">NC</text>
<text x="127" y="246.2" transform="rotate(-90 127 246.2)">11</text>
<text x="93.7" y="255.5">23</text>
<text x="93.7" y="253.7">25</text>
<text x="97" y="254.6">ANT1</text>
<text x="97" y="256.3">ANT2</text>
<text x="115.7" y="252.7" transform="rotate(-90 115.7 252.7)">VIO_TX</text>
<text x="119.2" y="254.2" transform="rotate(-90 119.2 254.2)">VDD_LNA</text>
<text x="120.9" y="253.7" transform="rotate(-90 120.9 253.7)">VIO_LNA</text>
<text x="137.8" y="256.3">RX2</text>
<text x="137.8" y="254.6">RX1</text>
<text x="142.6" y="253.7">5</text>
<text x="142.6" y="255.5">7</text>
<text x="94.1" y="260.7">2</text>
<text x="94.1" y="258.9">1</text>
<text x="97" y="261.5">SCLK_LNA</text>
<text x="97" y="259.8">SDATA_LNA</text>
<text x="134.3" y="263.3">CPL_OUT</text>
<text x="138.7" y="259.8">TX</text>
<text x="142.2" y="262.4">21</text>
<text x="142.2" y="258.9">15</text>
<text x="93.7" y="265.9">18</text>
<text x="93.7" y="264.1">19</text>
<text x="97" y="266.7">SCLK_TX</text>
<text x="97" y="265">SDATA_TX</text>
<text x="134.3" y="265">SRS_OUT</text>
<text x="135.7" y="266.3">SRS_IN</text>
<text x="142.2" y="264.1">27</text>
<text x="142.2" y="265.9">29</text>
<text x="104" y="272.3" transform="rotate(-90 104 272.3)">GND</text>
<text x="104.4" y="275.7" transform="rotate(-90 104.4 275.7)">36</text>
<text x="105.7" y="272.3" transform="rotate(-90 105.7 272.3)">GND</text>
<text x="106.2" y="275.7" transform="rotate(-90 106.2 275.7)">35</text>
<text x="107.5" y="272.3" transform="rotate(-90 107.5 272.3)">GND</text>
<text x="107.9" y="275.7" transform="rotate(-90 107.9 275.7)">34</text>
<text x="109.2" y="272.3" transform="rotate(-90 109.2 272.3)">GND</text>
<text x="109.6" y="275.7" transform="rotate(-90 109.6 275.7)">33</text>
<text x="110.9" y="272.3" transform="rotate(-90 110.9 272.3)">GND</text>
<text x="111.4" y="275.7" transform="rotate(-90 111.4 275.7)">32</text>
<text x="112.7" y="272.3" transform="rotate(-90 112.7 272.3)">GND</text>
<text x="113.1" y="275.7" transform="rotate(-90 113.1 275.7)">31</text>
<text x="114.4" y="272.3" transform="rotate(-90 114.4 272.3)">GND</text>
<text x="114.8" y="275.7" transform="rotate(-90 114.8 275.7)">30</text>
<text x="117.9" y="272.3" transform="rotate(-90 117.9 272.3)">GND</text>
<text x="118.3" y="275.7" transform="rotate(-90 118.3 275.7)">28</text>
<text x="119.6" y="272.3" transform="rotate(-90 119.6 272.3)">GND</text>
<text x="120" y="275.7" transform="rotate(-90 120 275.7)">26</text>
<text x="121.3" y="272.3" transform="rotate(-90 121.3 272.3)">GND</text>
<text x="121.8" y="275.7" transform="rotate(-90 121.8 275.7)">24</text>
<text x="123.1" y="272.3" transform="rotate(-90 123.1 272.3)">GND</text>
<text x="123.5" y="275.7" transform="rotate(-90 123.5 275.7)">22</text>
<text x="124.8" y="272.3" transform="rotate(-90 124.8 272.3)">GND</text>
<text x="125.2" y="275.7" transform="rotate(-90 125.2 275.7)">20</text>
<text x="126.5" y="272.3" transform="rotate(-90 126.5 272.3)">GND</text>
<text x="127" y="275.7" transform="rotate(-90 127 275.7)">16</text>
<text x="128.3" y="272.3" transform="rotate(-90 128.3 272.3)">GND</text>
<text x="128.7" y="275.7" transform="rotate(-90 128.7 275.7)">14</text>
<text x="130" y="272.3" transform="rotate(-90 130 272.3)">GND</text>
<text x="130.4" y="275.7" transform="rotate(-90 130.4 275.7)">12</text>
<text x="131.7" y="272.3" transform="rotate(-90 131.7 272.3)">CAP_SW</text>
<text x="132.2" y="275.7" transform="rotate(-90 132.2 275.7)">10</text>
<text x="133.5" y="272.3" transform="rotate(-90 133.5 272.3)">GND</text>
<text x="133.9" y="275.3" transform="rotate(-90 133.9 275.3)">8</text>
<text x="135.2" y="272.3" transform="rotate(-90 135.2 272.3)">GND</text>
<text x="135.6" y="275.3" transform="rotate(-90 135.6 275.3)">6</text>
<text x="353" y="272.8">SEC</text>
<text x="353" y="276.2">SEC</text>
<text x="404.6" y="282.3">12 1 8 A</text>
<text x="291.6" y="290.1">jy.r.cho</text>
<text x="311.9" y="290.1">Wednesday, January 11, 2023</text>
<text x="340.5" y="290.1">5:41:28 pm</text>
<text x="405.9" y="290.1">14</text>
</g>
<g font-size=".9">
<text x="315.8" y="45.3" transform="rotate(-90 315.8 45.3)">2</text>
<text x="315.8" y="51.2" transform="rotate(-90 315.8 51.2)">1</text>
<text x="315.8" y="57.5" transform="rotate(-90 315.8 57.5)">1</text>
<text x="315.8" y="63.4" transform="rotate(-90 315.8 63.4)">2</text>
</g>
</svg>
